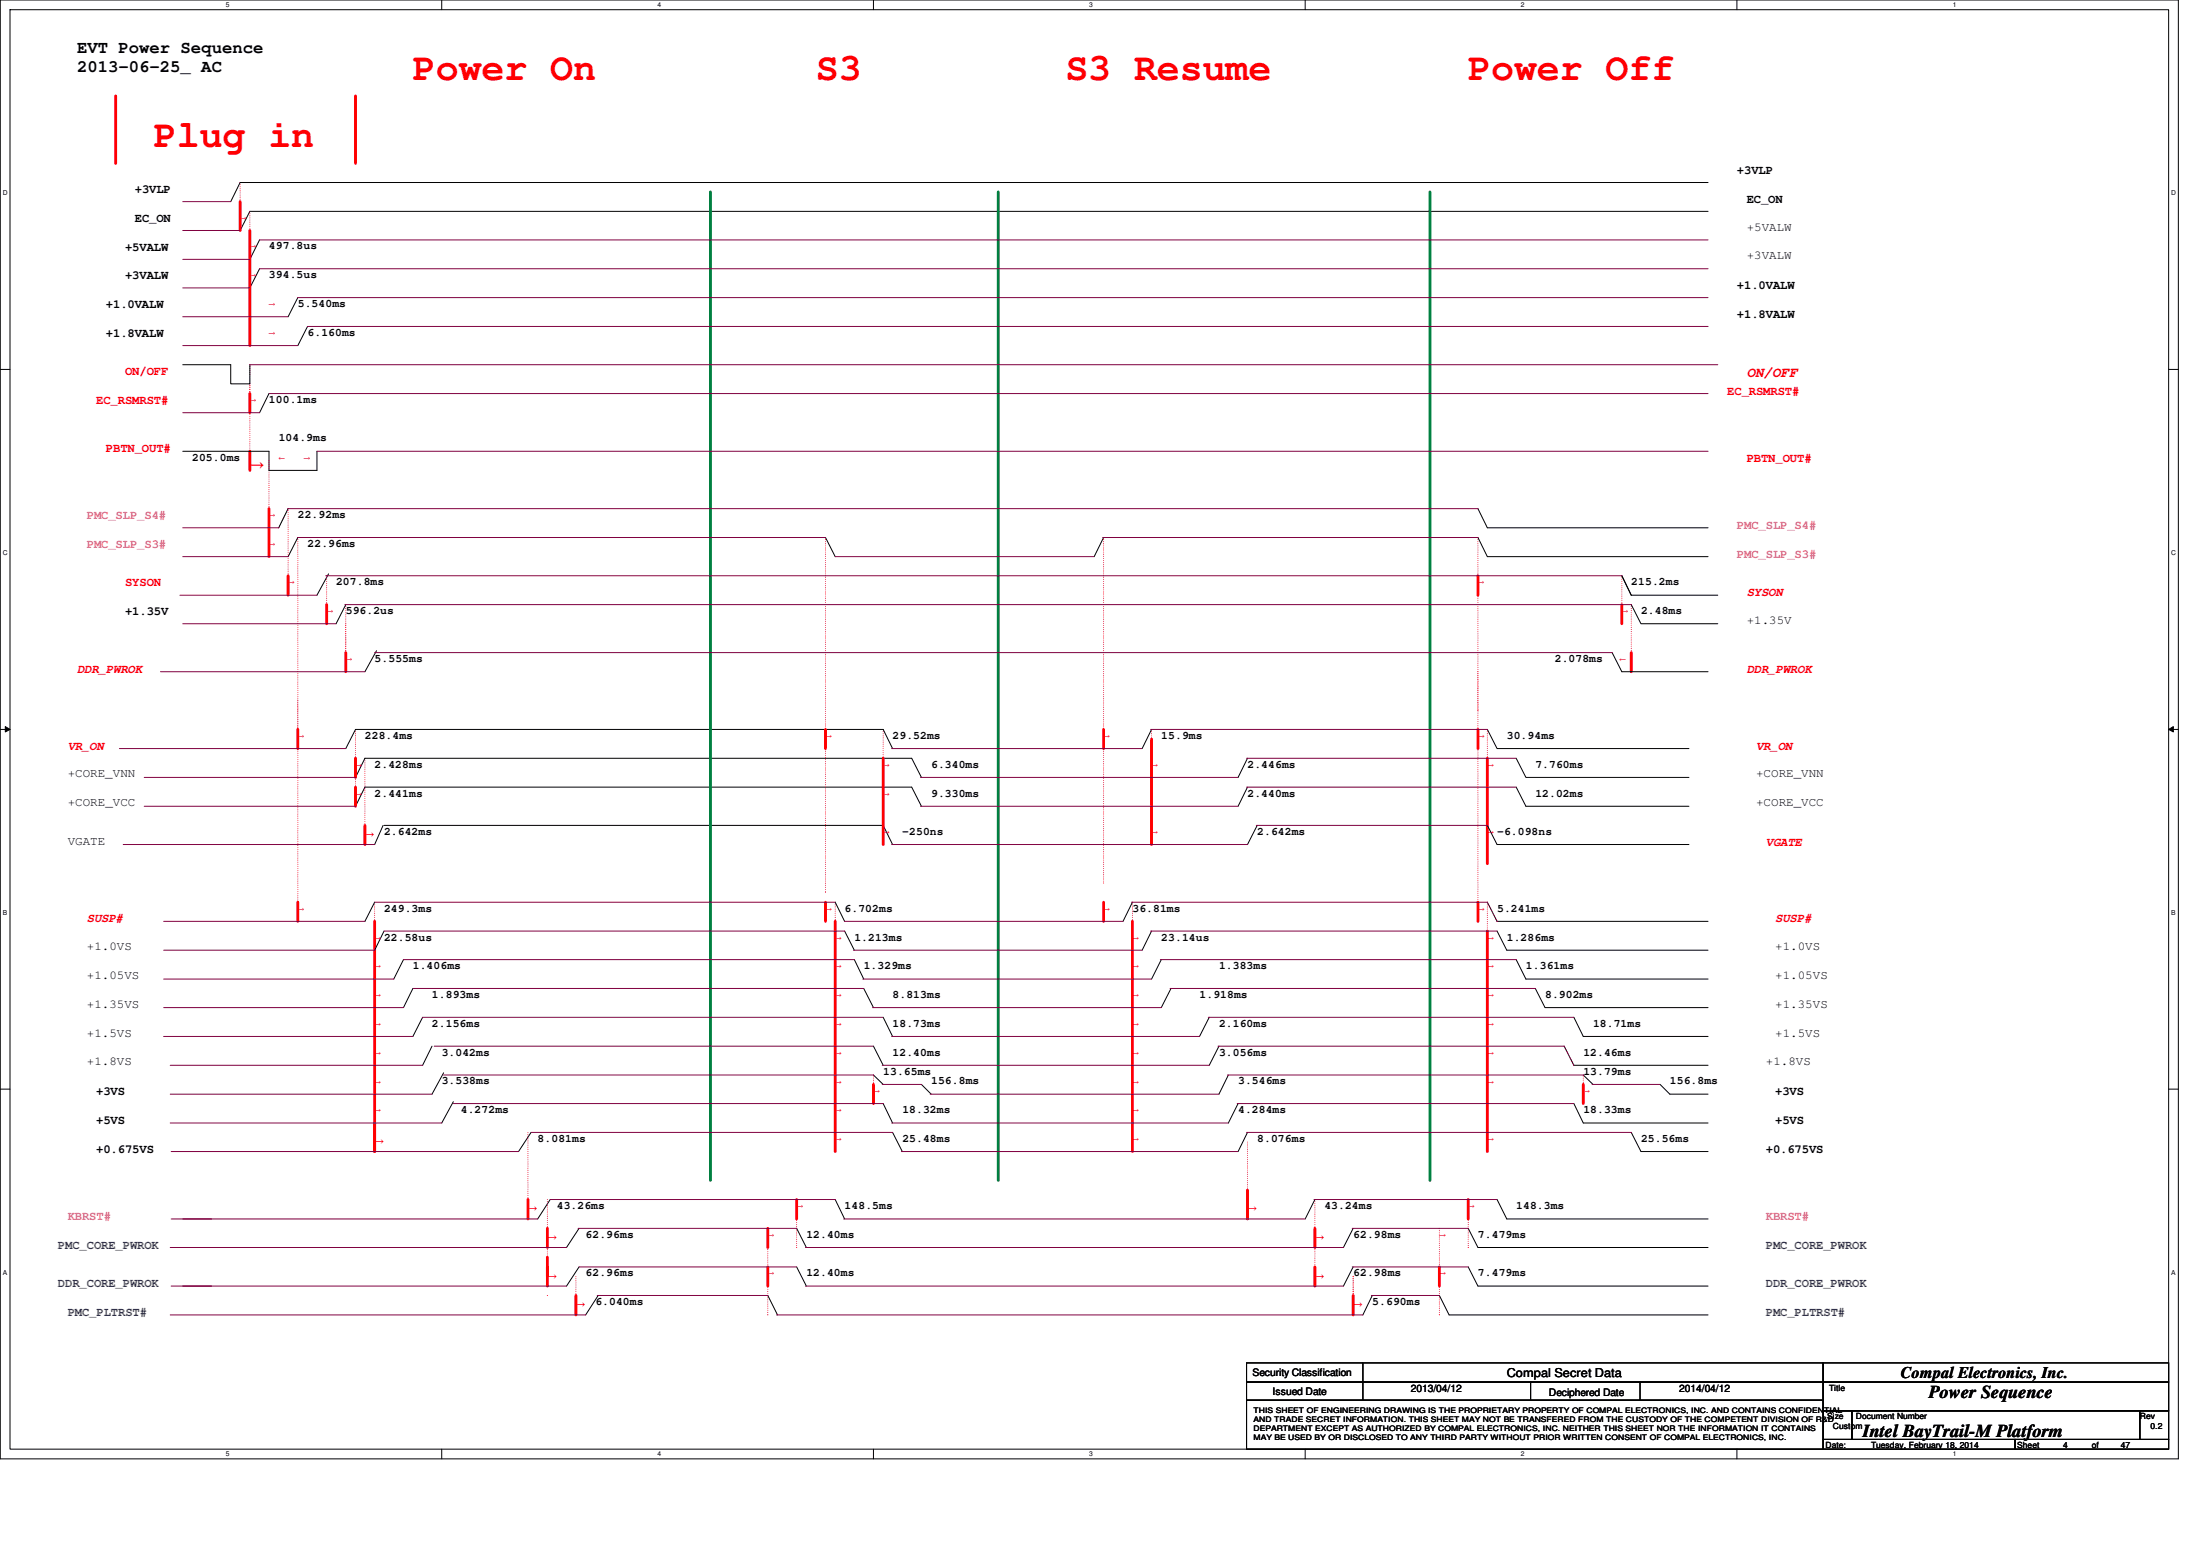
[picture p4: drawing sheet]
<svg xmlns="http://www.w3.org/2000/svg" width="297mm" height="210mm" viewBox="0 0 297 210" stroke-linecap="round" stroke-linejoin="round" font-family="sans-serif">
<path d="M0 0h294.1v196.9h-294.1zM1.4 1.3h291.4v194.3h-291.4z" fill="none" stroke="#000" stroke-width=".14"/>
<g fill="#fff">
<path d="M30.5 .2h.5v1h-.5z"/>
<path d="M30.5 195.8h.5v1h-.5z"/>
</g>
<path d="M59.6 0v1.3M59.6 195.6v1.3" fill="none" stroke="#000" stroke-width=".14"/>
<g fill="#fff">
<path d="M88.8 .2h.5v1h-.5z"/>
<path d="M88.8 195.8h.5v1h-.5z"/>
</g>
<path d="M117.9 0v1.3M117.9 195.6v1.3" fill="none" stroke="#000" stroke-width=".14"/>
<g fill="#fff">
<path d="M147.1 .2h.5v1h-.5z"/>
<path d="M147.1 195.8h.5v1h-.5z"/>
</g>
<path d="M176.2 0v1.3M176.2 195.6v1.3" fill="none" stroke="#000" stroke-width=".14"/>
<g fill="#fff">
<path d="M205.3 .2h.6v1h-.6z"/>
<path d="M205.3 195.8h.6v1h-.6z"/>
</g>
<path d="M234.5 0v1.3M234.5 195.6v1.3" fill="none" stroke="#000" stroke-width=".14"/>
<g fill="#fff">
<path d="M263.6 .2h.5v1h-.5z"/>
<path d="M263.6 195.8h.5v1h-.5z"/>
<path d="M.4 25.6h.6v1h-.6z"/>
<path d="M293.1 25.6h.7v1h-.7z"/>
<path d="M.4 74.1h.6v1h-.6z"/>
<path d="M293.1 74.1h.7v1h-.7z"/>
</g>
<path d="M0 49.9h1.4M292.8 49.9h1.3" fill="none" stroke="#000" stroke-width=".14"/>
<g fill="#fff">
<path d="M.4 122.7h.6v1h-.6z"/>
<path d="M293.1 122.7h.6v1h-.6z"/>
</g>
<path d="M0 98.5h1.4M.7 98.1l.7 .4-.7 .3zM292.8 98.5l.6-.4v.7zM292.8 98.5h1.3" fill="none" stroke="#000" stroke-width=".14"/>
<path d="M.7 98.1l.7 .4-.7 .3zM292.8 98.5l.6-.4v.7z" fill="#000"/>
<g fill="#fff">
<path d="M.4 171.3h.5v1h-.5z"/>
<path d="M293.1 171.3h.6v1h-.6z"/>
</g>
<g fill="none" stroke="#000" stroke-width=".14">
<path d="M35 32.4l-1.3 2.6M35 36.3l-1.3 2.6M230.6 28.5h-196.9l-1.3 2.6M230.6 24.6h-198.2l-1.2 2.6M24.7 49.2h6.5v2.6h2.5v-2.6M36.3 53.1l-1.3 2.6M40.2 40.2l-1.3 2.6M41.5 44.1l-1.3 2.5M51.9 44.1h.1M24.7 60.9h11.6v2.6h6.5v-2.6M38.9 68.7l-1.3 2.5M40.2 72.6l-1.3 2.5"/>
<path d="M44.4 77.5l-1.6 2.8M111.5 72.6l1.3 2.5M149 72.6l-1.3 2.5M199.5 72.6l1.3 2.5h29.8M199.5 68.7l1.3 2.5h29.8M219 77.7l1.2 2.6h11.7M46.7 81.6l-1.3 2.6M50.8 87.8l-1.5 2.9M155.5 98.5l-1.3 2.5M200.8 98.5l1.3 2.5h25.9M217.7 88.1l1.3 2.6h11.6M220.2 81.6l1.4 2.6h10.3"/>
<path d="M46.7 101l1.3-2.5h71.2l1.3 2.5M48 108.8l1.3-2.5h73.8l1.3 2.5M48 104.9l1.3-2.5h73.8l1.3 2.5M51.7 111.4l-1.1 2.6M51.9 111.4h67.3l1.3 2.6M168.4 106.3l-1.2 2.5M168.4 102.4l-1.2 2.5M169.7 111.4l-1.3 2.6M200.8 111.4l1.3 2.6h25.9M204.7 106.3l1.3 2.5h22M204.7 102.4l1.3 2.5h22M50.6 121.8l-1.3 2.6"/>
<path d="M51.9 125.7l-1.3 2.6M54.5 129.5l-1.3 2.7M55.7 133.4l-1.2 2.6M57.1 137.3l-1.4 2.6M112.8 121.8l1.2 2.6M114 125.7l1.3 2.6M115.3 129.5l1.3 2.7M116.6 133.4l1.3 2.6M119.2 137.3l1.3 2.6M152.9 121.8l-1.3 2.6M155.5 125.7l-1.3 2.6M156.8 129.5l-1.3 2.7"/>
<path d="M158.1 133.4l-1.3 2.6M163.3 137.3l-1.3 2.6M200.8 121.8l1.3 2.6h28.5M202.1 125.7l1.3 2.6h27.2M204.7 129.5l1.3 2.7h24.6M207.3 133.4l1.3 2.6h22M212.5 137.3l1.3 2.6h16.8M0 147h1.4M58.3 141.2l-1.2 2.6M59.9 144.8l-1.6 2.9M61.2 148.7l-1.6 2.9M71.7 152.9l-1.7 2.5"/>
<path d="M117.9 145.1l1.3 1.3M117.9 141.2l1.3 2.6M119.2 149l1.3 2.6M120.5 152.9l1.3 2.5M124.4 146.4l1.3 1.3M164.6 141.2l-1.3 2.6M165.9 145.1l-1.3 2.6M167.2 149l-1.3 2.6M168.4 152.9l-1.2 2.5M211.2 141.2l1.3 2.6h18.1M212.5 149l1.3 2.6h16.8M213.8 145.1l1.3 1.3"/>
<path d="M220.2 152.9l1.4 2.5h9M224.1 146.4l1.4 1.3h5.1M292.8 147h1.3M24.7 164.5h3.9M24.7 173.6h3.9M74.3 161.9l-1.7 2.6M78.2 165.8l-1.7 2.6M78.2 171l-1.7 2.6M80.8 174.9l-1.7 2.6M103.7 174.9l1.3 2.6M107.6 165.8l1.3 2.6M107.6 171l1.3 2.6"/>
<path d="M112.8 161.9l1.2 2.6M177.5 161.9l-1.3 2.6M182.7 165.8l-1.3 2.6M182.7 171l-1.3 2.6M185.3 174.9l-1.3 2.6M194.3 174.9l1.4 2.6h34.9M198.2 165.8l1.3 2.6h31.1M198.2 171l1.3 2.6h31.1M202.1 161.9l1.3 2.6h27.2M168.3 184h77.9v2.6h-77.9zM168.3 186.6h77.9v2.4h-77.9zM168.3 189h77.9v6.6h-77.9z"/>
<path d="M184 184v5M206.7 186.6v2.4M221.4 186.6v2.4M246.2 184h46.6v2.6h-46.6zM246.2 186.6h46.6v3.8h-46.6zM246.2 190.4h3.8v3.9h-3.8zM246.2 194.3h25.9v1.3h-25.9zM250 190.4h38.9v3.9h-38.9zM272.1 194.3h20.7v1.3h-20.7zM288.9 190.4h3.9v3.9h-3.9z"/>
</g>
<g fill="none" stroke="#f00" stroke-width=".14" stroke-dasharray="0 .3">
<path d="M32.4 24.6v2.6M32.4 27.2h.1M33.7 28.5v2.6M33.7 31.1h.1M33.7 49.2v6.5M33.7 55.7h.1M33.7 51.8v11.7M33.7 63.5h.1M36.3 68.7v6.4M36.3 75.1h.1M36.3 62.2v11.7M36.3 73.9h.1"/>
<path d="M37.6 71.2h.1M38.9 68.7l-1.3 2.5M38.9 68.7v11.6M40.2 72.6v51.8M44.1 77.7v6.5M111.5 72.6v47.9M149 72.6v46.6M199.5 72.6v23.3M219 77.7v5.2M38.9 80.3h.1M40.2 94.6v6.4M44.1 84.2h.1"/>
<path d="M46.7 81.6v9.1M46.7 90.7h.1M46.7 84.2v6.5M48 98.5v6.4M119.2 98.5v11.6M155.5 98.5v2.5M199.5 95.9h.1M199.5 90.7v33.7M200.8 98.5v3.9M219 82.9h.1M220.2 81.6v9.1M220.2 90.7h.1"/>
<path d="M40.2 101h.1M48 104.9h.1M48 102.4v6.4M48 108.8h.1M49.3 102.4v11.6M49.3 114h.1M119.2 110.1h.1M149 119.2h.1M155.5 101h.1M200.8 102.4h.1M40.2 124.4h.1M50.6 121.8v2.6"/>
<path d="M50.6 124.4h.1M111.5 120.5h.1M112.8 121.8v2.6M112.8 124.4h.1M152.9 121.8v3.9M152.9 125.7h.1M199.5 124.4h.1M200.8 121.8v7.7M200.8 129.5h.1M200.8 121.8l1.3 2.6M202.1 124.4h.1M50.6 147.7v7.7"/>
<path d="M50.6 155.4h.1M71.3 152.9v9M117.9 146.4v2.6M117.9 149h.1M117.9 145.1v2.6M117.9 147.7h.1M168.4 154.2v9M211.2 141.2l1.3 2.6M212.5 143.8h.1M213.8 146.4v2.6M213.8 149h.1M213.8 145.1v3.9"/>
<path d="M71.3 161.9h.1M73.9 161.9v9.1M73.9 171h.1M73.9 165.8h.1M73.9 174.9h.1M77.8 172.3v5.2M77.8 177.5h.1M103.7 165.8v11.7M103.7 177.5h.1M107.6 161.9v6.5M107.6 168.4h.1M168.4 163.2h.1"/>
<path d="M177.5 161.9v9.1M177.5 171h.1M182.7 172.3v5.2M182.7 177.5h.1M194.3 165.8v11.7M194.3 177.5h.1M198.2 161.9v6.5M198.2 168.4h.1"/>
</g>
<g fill="none" stroke="#f00" stroke-width=".38">
<path d="M15.6 13v9.1M48 13v9.1M32.4 27.2v3.9M33.7 31.1v15.5M33.7 53.1v2.6M33.7 60.9v2.6M36.3 68.7v6.4M38.9 77.7v2.6M199.5 77.7v2.6M40.2 98.5v2.5M44.1 81.6v2.6M46.7 88.1v2.6"/>
<path d="M111.5 98.5v2.5M149 98.5v2.5M155.5 99.8v14.2M199.5 98.5v2.5M219 81.6v2.6M220.2 88.1v2.6M48 102.4v2.5M48 106.3v2.5M49.3 111.4v2.6M119.2 102.4v11.6M200.8 102.4v14.2M40.2 121.8v2.6"/>
<path d="M50.6 124.4v31v-3.8M111.5 121.8v2.6M112.8 124.4v31M149 121.8v2.6M152.9 124.4v31M199.5 121.8v2.6M200.8 125.7v29.7M117.9 146.4v2.6M213.8 146.4v2.6M71.3 161.9v2.6M73.9 169.7v2.6M73.9 165.8v2.6"/>
<path d="M73.9 171v2.6M77.8 174.9v2.6M103.7 165.8v2.6M103.7 171v2.6M107.6 161.9v2.6M168.4 160.6v3.9M177.5 165.8v2.6M177.5 171v2.6M182.7 174.9v2.6M194.3 171v2.6M198.2 161.9v2.6"/>
</g>
<path d="M95.9 25.9v133.4M134.8 25.9v133.4M193.1 25.9v133.4" fill="none" stroke="#008040" stroke-width=".38"/>
<g fill="none" stroke="#800040" stroke-width=".14">
<path d="M24.7 27.2h6.5M24.7 31.1h7.7M24.7 35h9M24.7 38.9h9M35 32.4h195.6M35 36.3h195.6M24.7 55.7h10.3M24.7 42.8h14.2M24.7 46.6h15.5M33.7 49.2h198.2M36.3 53.1h194.3M40.2 40.2h190.4"/>
<path d="M41.5 44.1h189.1M24.7 71.2h12.9M24.7 75.1h14.2M38.9 68.7h160.6M40.2 72.6h71.3M42.8 60.9h187.8M44 77.7h175M112.8 75.1h34.9M148.9 72.6h50.6M21.7 90.7h27.6M24.3 80.3h18.5M24.7 84.2h20.7"/>
<path d="M46.6 81.6h173.6M50.6 88.1h167.1M155.4 98.5h45.4M16.1 101h30.6M16.6 114h34M19.5 108.8h28.5M19.5 104.9h28.5M120.4 101h33.8M120.4 114h48M124.3 108.8h42.9M124.3 104.9h42.9M168.3 106.3h36.4"/>
<path d="M168.3 102.4h36.4M169.6 111.4h31.2M22.1 124.4h27.2M22.1 128.3h28.5M22.1 132.2h31.1M22.1 136h32.4M22.1 139.9h33.6M50.6 121.8h62.2M51.9 125.7h62.1M54.5 129.5h60.8M55.7 133.4h60.9M57.1 137.3h62.1"/>
<path d="M114 124.4h37.6M115.2 128.3h39M116.5 132.2h39M117.8 136h39M120.4 139.9h41.6M152.8 121.8h48M155.4 125.7h46.7M156.7 129.5h48M158 133.4h49.3M163.1 137.3h49.4M23 143.8h34.1M23 147.7h35.3"/>
<path d="M23 151.6h36.6M23.1 155.4h46.9M58.6 141.2h59.3M59.9 145.1h58M61.2 149h58M71.7 152.9h48.8M119.1 146.4h5.3M119.1 143.8h44.2M120.4 151.6h45.5M121.7 155.4h45.5M125.6 147.7h39M164.5 141.2h46.7"/>
<path d="M165.7 145.1h48.1M167 149h45.5M168.3 152.9h51.9M215 146.4h9.1M23 168.4h53.5M23 177.5h56.1M23.1 164.5h49.5M23.1 173.6h53.4M74.3 161.9h38.5M78.1 165.8h29.5M78.2 171h29.4M80.6 174.9h23.1"/>
<path d="M104.9 177.5h79.1M108.7 168.4h72.7M108.7 173.6h72.7M113.9 164.5h62.3M177.4 161.9h24.7M182.6 165.8h15.6M182.6 171h15.6M185.2 174.9h9.1"/>
</g>
<g font-size="5.2" fill="#f00">
<text x="55.7" y="10.8">Power On</text>
<text x="110.1" y="10.8">S3</text>
<text x="143.8" y="10.8">S3 Resume</text>
<text x="198.2" y="10.8">Power Off</text>
<text x="20.8" y="19.9">Plug in</text>
</g>
<text font-size="3.1" fill="#f00" x="33.7" y="63.4">→</text>
<g font-size="2.5">
<text x="260.4" y="188.8">Power Sequence</text>
<text x="251.5" y="193.9">Intel BayTrail-M Platform</text>
</g>
<g font-size="2.3">
<text x="10.4" y="9.7">2013-06-25_ AC</text>
<text x="10.4" y="7.1">EVT Power Sequence</text>
</g>
<text font-size="2.2" x="256.7" y="186">Compal Electronics, Inc.</text>
<g font-size="2" fill="#f00">
<text x="49.3" y="113">→</text>
<text x="50.6" y="154.4">→</text>
<text x="71.3" y="163.5">→</text>
<text x="73.9" y="167.4">→</text>
<text x="168.4" y="163.5">→</text>
<text x="177.5" y="167.4">→</text>
<text x="73.9" y="172.6">→</text>
<text x="177.5" y="172.6">→</text>
<text x="77.8" y="176.4">→</text>
<text x="182.7" y="176.4">→</text>
</g>
<text font-size="1.9" fill="#f00" x="235.8" y="50.9">ON/OFF</text>
<g font-size="1.7">
<text x="234.5" y="23.5">+3VLP</text>
<text x="18.2" y="26.1">+3VLP</text>
<text x="18.2" y="30">EC_ON</text>
<text x="235.8" y="27.3">EC_ON</text>
<text x="16.9" y="33.8">+5VALW</text>
<text x="235.8" y="31.1">+5VALW</text>
<text x="235.8" y="35">+3VALW</text>
<text x="14.3" y="41.6">+1.0VALW</text>
<text x="16.9" y="37.7">+3VALW</text>
<text x="234.5" y="39">+1.0VALW</text>
<text x="14.3" y="45.5">+1.8VALW</text>
<text x="234.5" y="42.9">+1.8VALW</text>
<text x="16.9" y="83.1">+1.35V</text>
<text x="235.8" y="84.2">+1.35V</text>
<text x="9.1" y="104.9">+CORE_VNN</text>
<text x="237.1" y="104.9">+CORE_VNN</text>
<text x="9.1" y="108.8">+CORE_VCC</text>
<text x="237.1" y="108.8">+CORE_VCC</text>
<text x="9.1" y="114">VGATE</text>
<text x="11.7" y="128.3">+1.0VS</text>
<text x="239.7" y="128.3">+1.0VS</text>
<text x="11.7" y="132.2">+1.05VS</text>
<text x="11.7" y="136.1">+1.35VS</text>
<text x="239.7" y="132.2">+1.05VS</text>
<text x="239.7" y="136.1">+1.35VS</text>
<text x="11.7" y="143.8">+1.8VS</text>
<text x="11.7" y="140">+1.5VS</text>
<text x="238.4" y="143.8">+1.8VS</text>
<text x="239.7" y="140">+1.5VS</text>
<text x="13" y="147.8">+3VS</text>
<text x="239.7" y="147.8">+3VS</text>
<text x="13" y="151.7">+5VS</text>
<text x="13" y="155.6">+0.675VS</text>
<text x="238.4" y="155.6">+0.675VS</text>
<text x="239.7" y="151.7">+5VS</text>
<text x="203.5" y="185.8">Compal Secret Data</text>
</g>
<g font-size="1.7" fill="#f00">
<text x="16.9" y="50.7">ON/OFF</text>
<text x="233.2" y="53.3">EC_RSMRST#</text>
<text x="13" y="54.6">EC_RSMRST#</text>
<text x="14.3" y="61">PBTN_OUT#</text>
<text x="235.8" y="62.4">PBTN_OUT#</text>
<text x="16.9" y="79.2">SYSON</text>
<text x="235.8" y="80.5">SYSON</text>
<text x="10.4" y="90.8">DDR_PWROK</text>
<text x="235.8" y="90.8">DDR_PWROK</text>
<text x="9.1" y="101.2">VR_ON</text>
<text x="237.1" y="101.2">VR_ON</text>
<text x="238.4" y="114.2">VGATE</text>
<text x="11.7" y="124.5">SUSP#</text>
<text x="239.7" y="124.5">SUSP#</text>
</g>
<g font-size="1.7" fill="#f0f">
<text x="11.7" y="70.1">PMC_SLP_S4#</text>
<text x="234.5" y="71.4">PMC_SLP_S4#</text>
<text x="11.7" y="74">PMC_SLP_S3#</text>
<text x="234.5" y="75.3">PMC_SLP_S3#</text>
<text x="9.1" y="164.7">KBRST#</text>
<text x="238.4" y="164.7">KBRST#</text>
</g>
<g font-size="1.7" fill="#00f">
<text x="7.8" y="173.7">DDR_CORE_PWROK</text>
<text x="7.8" y="168.6">PMC_CORE_PWROK</text>
<text x="238.4" y="173.7">DDR_CORE_PWROK</text>
<text x="238.4" y="168.6">PMC_CORE_PWROK</text>
<text x="9.1" y="177.6">PMC_PLTRST#</text>
<text x="238.4" y="177.6">PMC_PLTRST#</text>
</g>
<g font-size="1.5">
<text x="36.3" y="33.7">497.8us</text>
<text x="36.3" y="37.5">394.5us</text>
<text x="40.2" y="41.4">5.540ms</text>
<text x="41.5" y="45.3">6.160ms</text>
<text x="36.3" y="54.4">100.1ms</text>
<text x="37.6" y="59.6">104.9ms</text>
<text x="25.9" y="62.2">205.0ms</text>
<text x="40.2" y="69.9">22.92ms</text>
<text x="41.5" y="73.8">22.96ms</text>
<text x="45.4" y="79">207.8ms</text>
<text x="46.7" y="82.9">596.2us</text>
<text x="220.3" y="79">215.2ms</text>
<text x="221.6" y="82.9">2.48ms</text>
<text x="50.6" y="89.4">5.555ms</text>
<text x="209.9" y="89.4">2.078ms</text>
<text x="49.3" y="99.7">228.4ms</text>
<text x="120.5" y="99.7">29.52ms</text>
<text x="156.8" y="99.7">15.9ms</text>
<text x="203.5" y="99.7">30.94ms</text>
<text x="50.6" y="107.5">2.441ms</text>
<text x="50.6" y="103.6">2.428ms</text>
<text x="125.7" y="103.6">6.340ms</text>
<text x="125.7" y="107.5">9.330ms</text>
<text x="168.4" y="103.6">2.446ms</text>
<text x="168.4" y="107.5">2.440ms</text>
<text x="207.3" y="103.6">7.760ms</text>
<text x="207.3" y="107.5">12.02ms</text>
<text x="51.8" y="112.7">2.642ms</text>
<text x="121.8" y="112.7">-250ns</text>
<text x="169.8" y="112.7">2.642ms</text>
<text x="51.8" y="123.1">249.3ms</text>
<text x="114" y="123.1">6.702ms</text>
<text x="152.9" y="123.1">36.81ms</text>
<text x="202.1" y="123.1">5.241ms</text>
<text x="55.7" y="130.8">1.406ms</text>
<text x="115.4" y="127">1.213ms</text>
<text x="116.6" y="130.8">1.329ms</text>
<text x="156.8" y="127">23.14us</text>
<text x="164.6" y="130.8">1.383ms</text>
<text x="203.5" y="127">1.286ms</text>
<text x="206" y="130.8">1.361ms</text>
<text x="58.3" y="134.7">1.893ms</text>
<text x="120.5" y="134.7">8.813ms</text>
<text x="162" y="134.7">1.918ms</text>
<text x="208.6" y="134.7">8.902ms</text>
<text x="58.3" y="138.6">2.156ms</text>
<text x="59.6" y="142.5">3.042ms</text>
<text x="120.5" y="142.5">12.40ms</text>
<text x="120.5" y="138.6">18.73ms</text>
<text x="164.6" y="142.5">3.056ms</text>
<text x="164.6" y="138.6">2.160ms</text>
<text x="213.8" y="142.5">12.46ms</text>
<text x="215.1" y="138.6">18.71ms</text>
<text x="59.6" y="146.4">3.538ms</text>
<text x="119.2" y="145.1">13.65ms</text>
<text x="125.7" y="146.4">156.8ms</text>
<text x="167.2" y="146.4">3.546ms</text>
<text x="213.8" y="145.1">13.79ms</text>
<text x="225.5" y="146.4">156.8ms</text>
<text x="62.2" y="150.2">4.272ms</text>
<text x="72.6" y="154.1">8.081ms</text>
<text x="121.8" y="150.2">18.32ms</text>
<text x="121.8" y="154.1">25.48ms</text>
<text x="167.2" y="150.2">4.284ms</text>
<text x="169.8" y="154.1">8.076ms</text>
<text x="213.8" y="150.2">18.33ms</text>
<text x="221.6" y="154.1">25.56ms</text>
<text x="75.2" y="163.2">43.26ms</text>
<text x="79.1" y="167.1">62.96ms</text>
<text x="108.9" y="167.1">12.40ms</text>
<text x="114" y="163.2">148.5ms</text>
<text x="178.8" y="163.2">43.24ms</text>
<text x="182.7" y="167.1">62.98ms</text>
<text x="199.6" y="167.1">7.479ms</text>
<text x="204.7" y="163.2">148.3ms</text>
<text x="79.1" y="172.3">62.96ms</text>
<text x="108.9" y="172.3">12.40ms</text>
<text x="182.7" y="172.3">62.98ms</text>
<text x="199.6" y="172.3">7.479ms</text>
<text x="80.4" y="176.1">6.040ms</text>
<text x="185.3" y="176.1">5.690ms</text>
</g>
<g font-size="1.4" fill="#f00">
<text x="32.4" y="29.7">→</text>
<text x="33.7" y="33.5">→</text>
<text x="33.7" y="37.4">→</text>
<text x="36.3" y="41.3">→</text>
<text x="36.3" y="45.2">→</text>
<text x="33.7" y="54.3">→</text>
<text x="37.6" y="62.1">←</text>
<text x="41" y="62.1">→</text>
<text x="36.3" y="69.8">→</text>
<text x="36.3" y="73.7">→</text>
<text x="38.9" y="78.9">→</text>
<text x="44.1" y="82.8">→</text>
<text x="199.6" y="78.9">→</text>
<text x="219" y="82.8">→</text>
<text x="46.7" y="89.2">→</text>
<text x="219.5" y="88.8" transform="rotate(180 219.5 88.8)">→</text>
<text x="40.2" y="99.6">→</text>
<text x="111.5" y="99.6">→</text>
<text x="149" y="99.6">→</text>
<text x="199.6" y="99.6">→</text>
<text x="48" y="103.5">→</text>
<text x="48" y="107.4">→</text>
<text x="119.2" y="107.4">→</text>
<text x="119.3" y="103.5">→</text>
<text x="155.5" y="103.5">→</text>
<text x="200.8" y="103.5">→</text>
<text x="119.3" y="112.6">→</text>
<text x="155.5" y="112.6">→</text>
<text x="200.8" y="112.6">→ -6.098ns</text>
<text x="40.2" y="122.9">→</text>
<text x="111.5" y="122.9">→</text>
<text x="149" y="122.9">→</text>
<text x="199.6" y="122.9">→</text>
<text x="50.6" y="126.8">→ 22.58us</text>
<text x="50.6" y="130.7">→</text>
<text x="112.8" y="126.8">→</text>
<text x="112.8" y="130.7">→</text>
<text x="152.9" y="126.8">→</text>
<text x="152.9" y="130.7">→</text>
<text x="200.8" y="126.8">→</text>
<text x="200.8" y="130.7">→</text>
<text x="50.6" y="134.6">→</text>
<text x="112.8" y="134.6">→</text>
<text x="152.9" y="134.6">→</text>
<text x="200.8" y="134.6">→</text>
<text x="50.6" y="138.5">→</text>
<text x="50.6" y="142.4">→</text>
<text x="112.8" y="138.5">→</text>
<text x="112.8" y="142.4">→</text>
<text x="152.9" y="138.5">→</text>
<text x="152.9" y="142.4">→</text>
<text x="200.8" y="138.5">→</text>
<text x="200.8" y="142.4">→</text>
<text x="50.6" y="146.3">→</text>
<text x="112.8" y="146.3">→</text>
<text x="117.9" y="147.5">→</text>
<text x="152.9" y="146.3">→</text>
<text x="200.8" y="146.3">→</text>
<text x="213.8" y="147.5">→</text>
<text x="50.6" y="150.1">→</text>
<text x="112.8" y="154">→</text>
<text x="112.8" y="150.1">→</text>
<text x="152.9" y="154">→</text>
<text x="152.9" y="150.1">→</text>
<text x="200.8" y="154">→</text>
<text x="103.7" y="167">→</text>
<text x="107.6" y="163.1">→</text>
<text x="194.3" y="167">→</text>
<text x="198.2" y="163.1">→</text>
<text x="103.7" y="172.2">→</text>
<text x="194.3" y="172.2">→</text>
</g>
<g font-size="1.4">
<text x="169.1" y="185.8">Security Classification</text>
<text x="171.8" y="188.3">Issued Date</text>
<text x="190.5" y="187.9">2013/04/12</text>
<text x="209.1" y="188.4">Deciphered Date</text>
<text x="226.7" y="187.9">2014/04/12</text>
</g>
<g font-size="1.1">
<text x="246.7" y="191.6">Size</text>
<text x="247" y="187.8">Title</text>
<text x="250.6" y="191.6">Document Number</text>
<text x="288.9" y="191.6">Rev</text>
<text x="246.5" y="195.4">Date:</text>
<text x="247.5" y="192.8">Custom</text>
<text x="252.6" y="195.4">Tuesday, February 18, 2014</text>
<text x="272.4" y="195.4">Sheet</text>
<text x="278.5" y="195.4">4</text>
<text x="282.4" y="195.4">of</text>
<text x="286.3" y="195.4">47</text>
<text x="290.4" y="192.8">0.2</text>
</g>
<g font-size="1">
<text x="169.2" y="190.8">THIS SHEET OF ENGINEERING DRAWING IS THE PROPRIETARY PROPERTY OF COMPAL ELECTRONICS, INC. AND CONTAINS CONFIDENTIAL</text>
<text x="169.2" y="192">AND TRADE SECRET INFORMATION. THIS SHEET MAY NOT BE TRANSFERED FROM THE CUSTODY OF THE COMPETENT DIVISION OF R&amp;D</text>
<text x="169.2" y="193.2">DEPARTMENT EXCEPT AS AUTHORIZED BY COMPAL ELECTRONICS, INC. NEITHER THIS SHEET NOR THE INFORMATION IT CONTAINS</text>
<text x="169.2" y="194.4">MAY BE USED BY OR DISCLOSED TO ANY THIRD PARTY WITHOUT PRIOR WRITTEN CONSENT OF COMPAL ELECTRONICS, INC.</text>
</g>
<g font-size=".9">
<text x="30.5" y="1">5</text>
<text x="88.8" y="1">4</text>
<text x="147.1" y="1">3</text>
<text x="205.4" y="1">2</text>
<text x="263.6" y="1">1</text>
<text x=".4" y="26.4">D</text>
<text x="293.2" y="26.4">D</text>
<text x=".4" y="74.9">C</text>
<text x="293.2" y="74.9">C</text>
<text x=".4" y="123.5">B</text>
<text x="293.2" y="123.5">B</text>
<text x=".4" y="172.1">A</text>
<text x="293.2" y="172.1">A</text>
<text x="30.5" y="196.6">5</text>
<text x="88.8" y="196.6">4</text>
<text x="147.1" y="196.6">3</text>
<text x="205.4" y="196.6">2</text>
<text x="263.6" y="196.6">1</text>
</g>
</svg>
